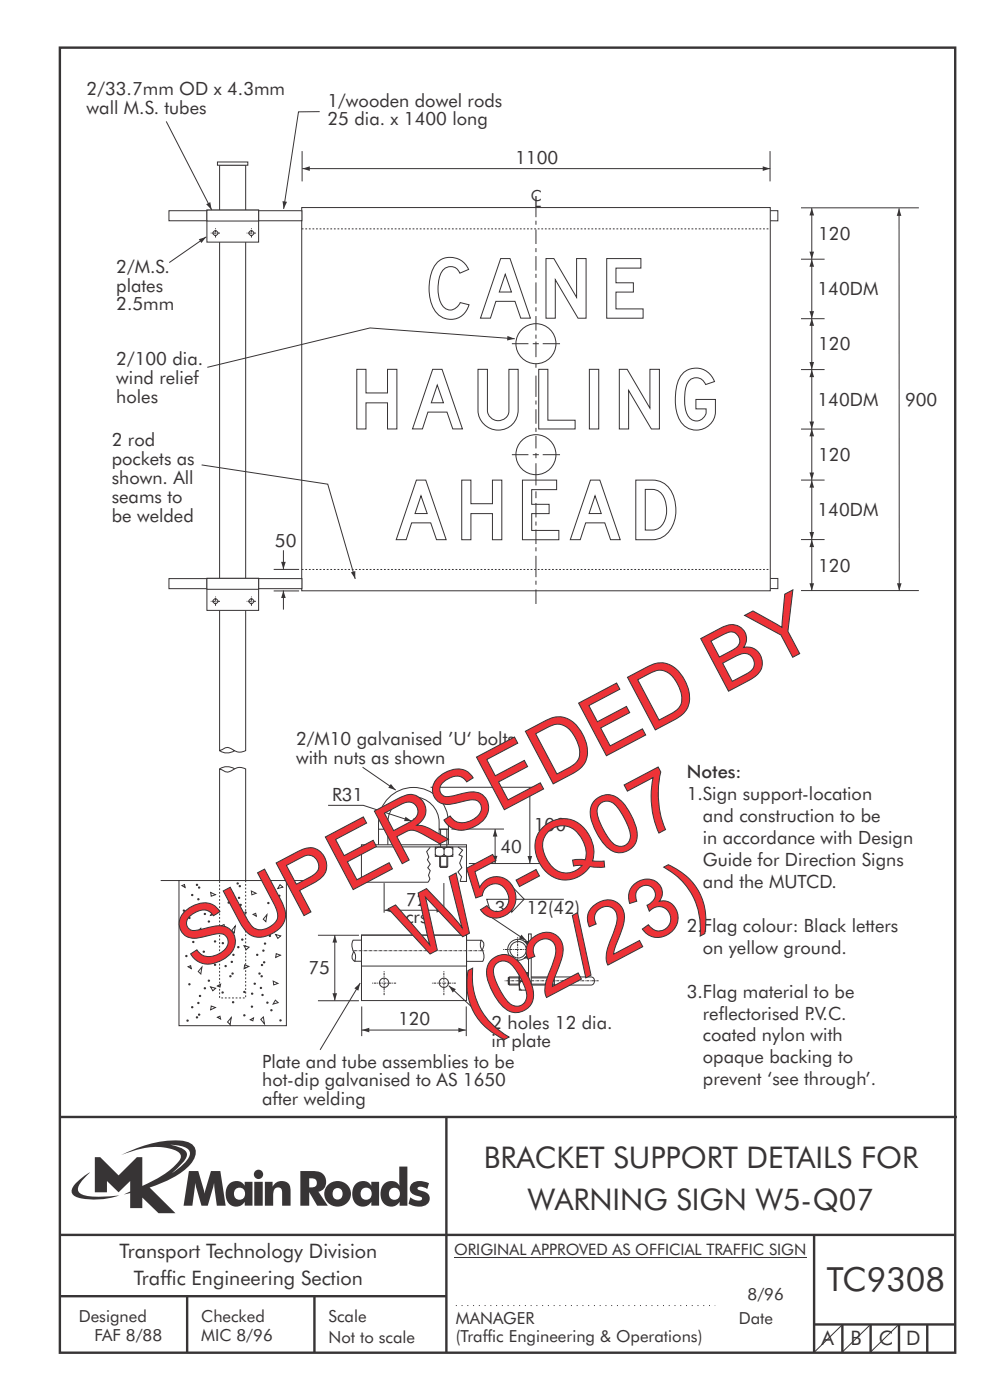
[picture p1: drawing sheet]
<svg xmlns="http://www.w3.org/2000/svg" width="210mm" height="297mm" viewBox="0 0 210 297" stroke-linecap="round" stroke-linejoin="round" font-family="sans-serif">
<g fill="none" stroke="#373435" stroke-width=".51">
<path d="M12.7 10.1h189.9v276.9h-189.9zM12.7 237h190.3M94.7 236.9v50.1M12.7 262h190M12.7 275h82M39.7 275v12M66.7 275v12M172.7 262v25M172.7 281h30M178.7 281v6M184.7 281v6M190.7 281v6"/>
<path d="M196.7 281v6"/>
</g>
<path d="M96.7 277h55" fill="none" stroke="#373435" stroke-width=".21" stroke-dasharray=".2 1" stroke-linecap="butt"/>
<path d="M46.6 35h5.5v124.3a2.62 2.62 0 0 1-3-.4 1.58 1.58 0 0 0-2.1 .2l-.4 .2zM64 44h99.4v81.3h-99.4zM163.4 44.7h1.6v2.2l-1.6-.1M163.4 122.7h1.6v2.2h-1.6M46.6 159.3a2.76 2.76 0 0 0 3.2 0M49.8 163.1a2.84 2.84 0 0 0-3.2 .1M52.1 186.9v-23.8a2.64 2.64 0 0 0-3 .4 1.6 1.6 0 0 1-2.1-.2l-.4-.2v23.8M178.6 281.2l-5.8 5.6M184.5 281.2l-5.7 5.6M190.5 281.2l-5.7 5.6" fill="none" stroke="#373435" stroke-width=".21"/>
<path d="M64 48.6h99.4M64 120.8h99.4M46.6 186.9v24.8h5.5v-24.8" fill="none" stroke="#373435" stroke-width=".21" stroke-dasharray=".4 .4" stroke-linecap="butt"/>
<g fill="#fefefe" stroke="#373435" stroke-width=".21">
<path d="M35.8 44.7h28.2v2.1h-28.2z" fill-rule="evenodd"/>
<path d="M35.8 122.8h28.2v2.1h-28.2z" fill-rule="evenodd"/>
<path d="M46.1 34.4h6.5v.7h-6.5z" fill-rule="evenodd"/>
<path d="M43.9 44.6h11v6.8h-11z" fill-rule="evenodd"/>
<path d="M43.9 122.7h11v6.8h-11z" fill-rule="evenodd"/>
<path d="M43.9 44.6h11v2.3h-11z" fill-rule="evenodd"/>
<path d="M43.9 122.7h11v2.3h-11z" fill-rule="evenodd"/>
</g>
<path d="M44.7 49.5h2M45.7 48.4v2M52.3 49.5h2M53.3 48.4v2M44.7 127.6h2M45.7 126.6v2M52.3 127.6h2M53.3 126.6v2" fill="none" stroke="#373435" stroke-width=".21" stroke-dasharray=".2 .2 .6 .2" stroke-linecap="butt"/>
<g fill="none" stroke="#373435" stroke-width=".21">
<path d="M172.2 114.5v10.8"/>
<circle cx="45.7" cy="49.5" r=".52"/>
<circle cx="53.3" cy="49.5" r=".52"/>
<circle cx="45.7" cy="127.6" r=".52"/>
<circle cx="53.3" cy="127.6" r=".52"/>
</g>
<g fill="#373435">
<path d="M171.7 123.7h1l-.5 1.6z"/>
<path d="M172.2 114.5l.5 1.6h-1z"/>
</g>
<path d="M172.2 101.9v12.6" fill="none" stroke="#373435" stroke-width=".21"/>
<g fill="#373435">
<path d="M171.7 112.9h1l-.5 1.6z"/>
<path d="M172.2 101.9l.5 1.6h-1z"/>
</g>
<path d="M172.2 91v10.9" fill="none" stroke="#373435" stroke-width=".21"/>
<g fill="#373435">
<path d="M171.7 100.3h1l-.5 1.5z"/>
<path d="M172.2 91l.5 1.6h-1z"/>
</g>
<path d="M172.2 78.4v12.6" fill="none" stroke="#373435" stroke-width=".21"/>
<g fill="#373435">
<path d="M171.7 89.4h1l-.5 1.6z"/>
<path d="M172.2 78.4l.5 1.6h-1z"/>
</g>
<path d="M172.2 67.5v10.9" fill="none" stroke="#373435" stroke-width=".21"/>
<g fill="#373435">
<path d="M171.7 76.8h1l-.5 1.6z"/>
<path d="M172.2 67.6l.5 1.5h-1z"/>
</g>
<path d="M172.2 55v12.6" fill="none" stroke="#373435" stroke-width=".21"/>
<g fill="#373435">
<path d="M171.7 66h1l-.5 1.6z"/>
<path d="M172.2 55l.5 1.6h-1z"/>
</g>
<path d="M172.2 44.1v10.9" fill="none" stroke="#373435" stroke-width=".21"/>
<g fill="#373435">
<path d="M171.7 53.4h1l-.5 1.6z"/>
<path d="M172.2 44.1l.5 1.6h-1z"/>
</g>
<path d="M64.1 35.8h99.3" fill="none" stroke="#373435" stroke-width=".21"/>
<g fill="#373435">
<path d="M161.8 35.3l1.6 .5-1.6 .5z"/>
<path d="M64.1 35.8l1.6-.5v1z"/>
</g>
<path d="M67.8 23.7h-4.5l-3.1 20.6" fill="none" stroke="#373435" stroke-width=".21"/>
<path d="M59.9 42.7l1 .1-.7 1.5z" fill="#373435"/>
<path d="M35.3 25.8l9.6 18.7" fill="none" stroke="#373435" stroke-width=".21"/>
<path d="M43.7 43.3l.9-.4 .3 1.6z" fill="#373435"/>
<path d="M43.8 50.2l-7.9 5.5" fill="none" stroke="#373435" stroke-width=".21"/>
<path d="M42.2 50.8l1.5-.5-1 1.3z" fill="#373435"/>
<path d="M109.2 71.9l-30.7-2.3-34.5 8.3" fill="none" stroke="#373435" stroke-width=".21"/>
<path d="M107.6 71.3l1.6 .6-1.6 .3z" fill="#373435"/>
<path d="M42.8 98.6l26.7 4.1 5.9 20.1" fill="none" stroke="#373435" stroke-width=".21"/>
<path d="M74.4 121.4l1-.2-.1 1.6z" fill="#373435"/>
<path d="M60.1 125.3v4" fill="none" stroke="#373435" stroke-width=".21"/>
<path d="M60.1 125.3l.5 1.6h-1z" fill="#373435"/>
<path d="M60.1 116.7v4.1" fill="none" stroke="#373435" stroke-width=".21"/>
<path d="M59.6 119.2h1l-.5 1.6z" fill="#373435"/>
<path d="M190.7 44.2l.1 81.1" fill="none" stroke="#373435" stroke-width=".21"/>
<g fill="#373435">
<path d="M190.3 123.7h.9l-.4 1.6z"/>
<path d="M190.7 44.2l.5 1.6h-1z"/>
</g>
<path d="M119.6 190.8h-16.4l1.3 4 7.2 4.8" fill="none" stroke="#373435" stroke-width=".21"/>
<path d="M110.6 198.3l1.1 1.3-1.6-.5z" fill="#373435"/>
<path d="M105 175.9v7.3" fill="none" stroke="#373435" stroke-width=".21"/>
<g fill="#373435">
<path d="M104.5 181.6h1l-.5 1.6z"/>
<path d="M105 175.9l.5 1.6h-1z"/>
</g>
<path d="M69.6 170.9h7.5l10.3 3.3" fill="none" stroke="#373435" stroke-width=".21"/>
<path d="M86 173.3l1.4 .9h-1.7z" fill="#373435"/>
<path d="M112.4 167v16.2" fill="none" stroke="#373435" stroke-width=".21"/>
<g fill="#373435">
<path d="M111.9 181.6h1l-.5 1.6z"/>
<path d="M112.4 167.1l.5 1.5h-1z"/>
</g>
<path d="M81.5 193.1h12.7" fill="none" stroke="#373435" stroke-width=".21"/>
<g fill="#373435">
<path d="M81.6 193.1l1.5-.5v1z"/>
<path d="M92.6 192.6l1.6 .5-1.6 .5z"/>
</g>
<path d="M71 198.4v13.9" fill="none" stroke="#373435" stroke-width=".21"/>
<g fill="#373435">
<path d="M70.5 210.7h1l-.5 1.6z"/>
<path d="M71 198.4l.5 1.6h-1z"/>
</g>
<g fill="none" stroke="#373435" stroke-width=".21">
<path d="M64.1 32.1v6.4M163.3 32.1v6.4M113.7 43.8v2.3M113.7 46.8v.9M113.7 48.7v3.1M113.7 52.6v.9M113.7 54.3v3.1M113.7 58.1v.8M113.7 59.9v4.5M169.9 55h5M169.9 44.1h25M108.6 72.9h3.5"/>
<path d="M113 72.9h1.3M113.7 65.2v.8M113.7 67.1v3M113.7 71v.8M113.7 72.5v3.3M113.7 77.2v.8M113.7 79.7v4.5M115.1 72.9h3.7M169.9 78.4h5M169.9 67.6h5M108.6 96.5h3.5M113 96.5h1.3"/>
<path d="M113.7 85v.8M113.7 86.8v3.1M113.7 90.8v.8M113.7 92.5v2.6M113.7 96.1v1.1M113.7 98.3v4.7M115.1 96.5h3.7M169.9 91h5M113.7 104.3v1.4M113.7 106.7v3.1M113.7 110.7v.8M113.7 112.4v3"/>
<path d="M113.7 116.1v.9M113.7 117.9v4.6M169.9 114.5h5M169.9 101.9h5M113.7 123.2v.9M113.7 125.1v3M169.9 125.3h25M76.7 179.7h22.3M80.3 179.2v-4.7a7.4 7.4 0 0 1 7.4-7.4 7.4 7.4 0 0 1 7.4 7.4v4.7M80.3 175.9h1.9M82.3 179.2v-4.7a5.4 5.4 0 0 1 5.4-5.4 5.4 5.4 0 0 1 5.4 5.4v4.7M91.3 167h23.2"/>
<path d="M93.2 175.9h1.9M97.1 179.7l1 .7-.7 1 .7 .3-.6 1.4 .5 1-.9 .9 .8 1-.3 1h1.4v-7.8h-22.3v8h14.1l.4-.7-.3-.8 .4-1-.6-.6 .6-.8-.6-.9 .3-.6-.5-1.1 .8-.9M34.1 186.8h30.6M38 186.8v30.8h22.8v-30.7M38.6 187.9l.5-.2 .2 .6zM38.9 193.1h.2v.2h-.2zM39.9 198.5l.7-.4-.2 .6zM40.1 194.7h.2v.2h-.2zM40.7 189.8h.2v.2h-.2zM40.9 199.8h.2v.1h-.2zM41.7 187.6h.2v.2h-.2zM42 190.7h.2v.2h-.2z"/>
<path d="M42.1 197.5l.5-.6 .2 1.5zM42.1 188.2h.2v.2h-.2zM42.3 192.2h.2v.2h-.2zM43.4 193.8h.2v.2h-.2zM44.2 195.4h.2v.2h-.2zM44.7 189.3l1 .5-.9 .3zM45.1 193.4l.6 .5-1 .3zM45.5 199.6h.2v.2h-.2zM47 196.4l.5-.2 .2 .6zM48.4 191.4h.2v.2h-.2zM49.3 189.5h.2v.2h-.2zM49.9 196.5l-.2 1.4-.6-.5z"/>
<path d="M50.3 187.3h.2v.2h-.2zM50.6 190.4h.2v.2h-.2zM50.8 187.9h.2v.2h-.2zM51 191.9h.2v.2h-.2zM51.3 199.3h.2v.1h-.2zM52 193.5h.2v.2h-.2zM53.3 189l1 .5-.9 .3zM53.7 194l.5-.2 .2 .6zM53.9 197.6h.2v.2h-.2zM56.4 188h.2v.2h-.2zM56.6 194.1l-.2 1.4-.6-.5zM56.8 191.5h.2v.2h-.2z"/>
<path d="M57.1 198.5h.3v.2h-.3zM58 196.9h.2v.2h-.2zM58.5 198.3l1 .3-.6 .5zM58.9 193.1h.2v.2h-.2zM59.1 190h.3v.1h-.3zM59.4 187.7l.6 .5-1.1 .3zM76.7 198.4h22.3v6.6h-22.3zM76.7 198.4h22.3v13.9h-22.3zM81.5 187.4v6.2M94.2 187.4v6.2M39.4 202.7h.2v.2h-.2zM39.7 216.4h.2v.2h-.2z"/>
<path d="M39.9 205.1l.5-.2 .2 .6zM40.1 208.7h.2v.2h-.2zM40.7 213.6h.2v.2h-.2zM41.7 215.8h.2v.1h-.2zM42 212.7h.2v.2h-.2zM42.1 215.2h.2v.2h-.2zM42.3 211.2h.2v.2h-.2zM42.8 205.2l-.2 1.4-.5-.5zM43.1 201.8h.2v.2h-.2zM43.4 209.6h.2v.2h-.2zM44.2 208h.2v.2h-.2zM44.7 209.4l1 .3-.6 .5z"/>
<path d="M44.8 213.4l.9 .4-1 .4zM45.5 204.6h.2v.2h-.2zM46.1 209.2l.7-.4-.1 .6zM46.1 215.8l.6-.2 .1 .6zM47.1 210.5h.2v.2h-.2zM47.2 200h.2v.2h-.2zM47.8 204.9h.2v.2h-.2zM48.8 207h.2v.2h-.2zM49 215.9l-.2 1.5-.5-.6zM49.1 204h.2v.2h-.2zM49.2 206.5h.2v.1h-.2zM49.3 212.5h.3v.2h-.3z"/>
<path d="M49.4 202.5h.2v.2h-.2zM50.4 200.9h.3v.1h-.3zM51.7 210.4h.2v.1h-.2zM51.7 215.3h.2v.2h-.2zM51.8 200.7l1 .3-.6 .5zM51.9 204.7l.9 .3-1 .5zM53.1 216.4l.7-.4-.2 .6zM53.3 213.5h.2v.2h-.2zM53.4 210.7h.2v.2h-.2zM53.9 208.6h.2v.2h-.2zM54.5 202.5h.2v.2h-.2zM54.9 206.5h.3v.1h-.3z"/>
<path d="M55.2 209.5h.3v.2h-.3zM55.3 216.3l.6-.5 .2 1.4zM55.4 207h.2v.2h-.2zM55.5 204.6h.2v.2h-.2zM55.6 211h.2v.2h-.2zM55.8 201.6h.2v.2h-.2zM55.9 204.1h.2v.2h-.2zM56.1 200.1h.2v.2h-.2zM56.6 212.6h.2v.2h-.2zM57.5 214.2h.2v.2h-.2zM58 208.2l1 .4-.9 .4zM58.4 212.2l.6 .5-1.1 .3z"/>
<path d="M58.6 202.3l.9 .4-1 .4zM59.4 216.4h.2v.2h-.2zM76.7 213.5v6.3M76.7 218.5h22.1M98.9 213.5v6.3"/>
<circle cx="81.5" cy="208.5" r=".99"/>
<circle cx="94.2" cy="208.5" r=".99"/>
</g>
<path d="M87 174.4h1.6M87.8 173.6v1.6M74.8 201.7h28M79 208.6h5M81.5 206.1v5M91.6 208.6h5.1M94.2 206.1v5M107.1 208.1h19.9" fill="none" stroke="#373435" stroke-width=".21" stroke-dasharray=".2 .2 .6 .2" stroke-linecap="butt"/>
<g fill="#373435">
<path d="M76.8 218.5l1.5-.4v.9z"/>
<path d="M97.2 218.1l1.6 .4-1.6 .5z"/>
</g>
<path d="M76.4 208.6l-8.5 14.1" fill="none" stroke="#373435" stroke-width=".21"/>
<path d="M75.2 209.7l1.2-1.1-.4 1.6z" fill="#373435"/>
<path d="M76.9 162.8l7.1 4.8" fill="none" stroke="#373435" stroke-width=".21"/>
<path d="M82.9 166.3l1 1.3-1.5-.5z" fill="#373435"/>
<path d="M95.2 209.1l8.7 8.1" fill="none" stroke="#373435" stroke-width=".21"/>
<path d="M95.2 209.2l1.5 .7-.7 .7z" fill="#373435"/>
<g fill="none" stroke="#373435" stroke-width=".21">
<path d="M58.1 120.8h5.3M58.1 125.4h5.3M93.5 175.9h1.3v8.1h-1.3zM95.8 175.9h11.1M67.4 198.4h8.7M76.7 199.5h-1.8a2.5 2.5 0 0 0 .4 2.7 2.16 2.16 0 0 1-.1 1.7h1.5M93.3 181.7h1.7v2.1l-.2 .2h-1.4l-.1-.2zM93.3 183.8h1.7M99 199.5h3.1a1.98 1.98 0 0 0 .3 2.1 2.59 2.59 0 0 1 0 2.4h-3.4M99.5 183.2h15M102.1 199.5a1.29 1.29 0 0 1 .2 2.1M108.6 188l2.6 2.8-2.6 2.7z"/>
<path d="M112.1 198.1h.6v13.9h-.6zM67.4 212.3h8.7M75.1 201.9a1.39 1.39 0 0 0 .2 2.1M107.8 207.4l.3-.1h2v1.7h-2l-.3-.2zM107.8 207.5h2.3v1.3h-2.3zM108.1 207.3v1.7M110.2 206.3h1.9v3.8h-1.9zM110.2 208.2h1.9M112.6 207.3h12.8a.87 .87 0 0 1 .7 .8 .87 .87 0 0 1-.7 .9h-12.8M112.7 208.8h4.9M112.7 207.5h4.9M117.6 207.3v1.7"/>
<path d="M96.3 266.7h74.7"/>
<circle cx="113.7" cy="72.9" r="4.2"/>
<circle cx="113.7" cy="96.5" r="4.2"/>
<circle cx="109.9" cy="201.5" r="1.74"/>
<circle cx="109.9" cy="201.5" r="2.23"/>
</g>
<path d="M109.8 198.8v5.5M106.7 201.4h6.4" fill="none" stroke="#373435" stroke-width=".21" stroke-dasharray=".2 .2 .6 .2" stroke-linecap="butt"/>
<g fill="#373435" stroke="#373435" stroke-width=".21">
<path d="M111.3 199.7h.8v1z" fill-rule="evenodd"/>
<path d="M112 202.2l.1 1.1h-.8z" fill-rule="evenodd"/>
</g>
<path d="M36.1 242.9a5.8 5.8 0 0 1 3.9 1 1.58 1.58 0 0 1-.2 2.1l-1.1 1.2-2.3 1.7 .9-.8a6.5 6.5 0 0 0 2.4-3.2 2.43 2.43 0 0 0-2.3-1.7zM20.1 245.5v7.5h2.6v-2.4l2.5 2.4 2.4-2.4v2.2l-1.3 .6 1.3-.3v3.2h2.6v-2.2l3.4 3.3h3.6l-5.5-5.4a20.1 20.1 0 0 0 8.7-5 3.1 3.1 0 0 0 .8-3.8 3.8 3.8 0 0 0-3.1-1.2 25.1 25.1 0 0 0-12.4 3.1 16.1 16.1 0 0 1 11.1-1.2 1.56 1.56 0 0 1 1.5 2 17.9 17.9 0 0 1-8.1 5.7v-6.1h-1.2l-3.8 3.9-3.9-3.9zM16.2 250.9a1.82 1.82 0 0 0-.6 2.7 9.9 9.9 0 0 0 5.8 .9l1.9-.3 2-.6a22.2 22.2 0 0 1-7.7-.1 1.33 1.33 0 0 1-.8-2.2l1-1.2 1.3-1.4-1.4 .9zM65.6 250a1.13 1.13 0 0 1 1.2 .2 1.13 1.13 0 0 1 .4 1.2 1.26 1.26 0 0 1-1.6 .5zM63.7 248.5v7.3h1.9v-2.9l1.7 2.9h2.2l-2-3a2.25 2.25 0 0 0 1.6-2.6 2.25 2.25 0 0 0-2.6-1.7zM68.9 253.3a2.8 2.8 0 0 0 5.6 0 2.8 2.8 0 0 0-5.6 0zM71 252.3a1.15 1.15 0 0 1 1.7 1 1.15 1.15 0 0 1-1.7 1 1.46 1.46 0 0 1 0-2zM75.5 251.1a3.2 3.2 0 0 0 .4 4.7 2.13 2.13 0 0 0 2.9-.8v.8h1.6v-5.1h-1.6v.9a2.07 2.07 0 0 0-3.3-.5zM76.9 252.2a1.23 1.23 0 0 1 1.7 .3 1.23 1.23 0 0 1-.2 1.7 1.23 1.23 0 0 1-1.7-.1 1.55 1.55 0 0 1 .2-1.9zM84.7 247.5l.1 4.1a2.16 2.16 0 0 0-2.4-1 2.16 2.16 0 0 0-1.6 2 2.52 2.52 0 0 0 2.7 3.4 2.11 2.11 0 0 0 1.3-1v.8h1.6v-8.3zM82.9 252.2a1.24 1.24 0 0 1 1.9 1.1 1.24 1.24 0 0 1-1.9 1 1.47 1.47 0 0 1 0-2.1zM87.5 251a1.52 1.52 0 0 0-.5 1.7 1.52 1.52 0 0 0 1.5 1 .82 .82 0 0 1 1 .8 2.07 2.07 0 0 1-2.5-.5l-.3 1.4a3.8 3.8 0 0 0 3.9 .1 1.56 1.56 0 0 0 .5-1.7 1.56 1.56 0 0 0-1.4-1.1 1.25 1.25 0 0 1-1.1-.6 1.21 1.21 0 0 1 1.7-.1l.3 .3 .4-1.3a3.7 3.7 0 0 0-3.5 0zM40.1 248.5l-1.2 7.3h1.9l.6-4.8 1.3 4.8h1.4l1.3-4.8 .6 4.8h1.9l-1.2-7.3h-1.9l-1.4 4.7-1.3-4.7zM48.7 251.1a3.2 3.2 0 0 0 .4 4.7 2.13 2.13 0 0 0 2.8-.8v.8h1.7v-5.1h-1.7v.9a2.07 2.07 0 0 0-3.2-.5zM50.1 252.2a1.23 1.23 0 0 1 1.6 .3 1.23 1.23 0 0 1-.2 1.7 1.23 1.23 0 0 1-1.7-.1 1.55 1.55 0 0 1 .3-1.9zM53.9 250.7v5.1h1.8v-5.1zM53.8 249.2a1 1 0 0 0 2 0 1 1 0 0 0-2 0zM56.2 250.7v5.1h1.7a5.4 5.4 0 0 1 .4-3.6 .91 .91 0 0 1 1.1-.2 .91 .91 0 0 1 .4 1.1v2.7h1.8v-2.9a2 2 0 0 0-1.3-2.3 2 2 0 0 0-2.5 1.2v-1.1z" fill-rule="evenodd" fill="#373435"/>
<path d="M110.7 206.4a1.1 1.1 0 0 0 0 1.8 1.1 1.1 0 0 0 0 1.9M111.6 206.4a1.1 1.1 0 0 1 0 1.8M111.6 208.2a1.1 1.1 0 0 1 0 1.9" fill="none" stroke="#373435" stroke-width=".21"/>
<path d="M92.3 179.7h3.8v2h-3.8z" fill-rule="evenodd" fill="#fefefe" stroke="#373435" stroke-width=".21"/>
<path d="M94.2 179.7v2M92.3 180.2a1.1 1.1 0 0 1 1.9 .1 1.1 1.1 0 0 1 1.9 0M96.1 181.2a1.1 1.1 0 0 1-1.9 0 1.1 1.1 0 0 1-1.9 0" fill="none" stroke="#373435" stroke-width=".21"/>
<g font-size="17.6" fill="#ed3237">
<text x="41.6" y="206.3" transform="rotate(-28 41.6 206.3)">SUPERSEDED BY</text>
<text x="88.1" y="204.1" transform="rotate(-28 88.1 204.1)">W5-Q07</text>
<text x="101.6" y="219.2" transform="rotate(-28 101.6 219.2)">(02/23)</text>
</g>
<g font-size="12.7" fill="#373435">
<text x="91" y="67.5">CA</text>
<text x="115.8" y="67.5">NE</text>
<text x="75.7" y="91">HAULING</text>
<text x="84" y="114.5">AHEAD</text>
</g>
<text font-size="7.1" fill="#373435" x="175.4" y="274">TC9308</text>
<g font-size="6.3" fill="#373435">
<text x="102.6" y="247.7">BRACKET SUPPORT DETAILS FOR</text>
<text x="112" y="256.8">WARNING SIGN W5-Q07</text>
</g>
<g font-size="4.2" fill="#373435">
<text x="25.4" y="267">Transport Technology Division</text>
<text x="28.4" y="272.6">Traffic Engineering Section</text>
<text x="174.3" y="285.4">A</text>
<text x="180.4" y="285.4">B</text>
<text x="186.4" y="285.4">C</text>
<text x="192.2" y="285.4">D</text>
</g>
<g font-size="3.9" fill="#373435">
<text x="18.4" y="20.2">2/33.7mm OD x 4.3mm</text>
<text x="69.5" y="22.6">1/wooden dowel rods</text>
<text x="18.4" y="24.2">wall M.S. tubes</text>
<text x="69.5" y="26.6">25 dia. x 1400 long</text>
<text x="109.3" y="34.9">1100</text>
<text x="173.5" y="50.9">120</text>
<text x="24.7" y="57.9">2/M.S.</text>
<text x="24.7" y="61.9">plates</text>
<text x="24.7" y="65.9">2.5mm</text>
<text x="173.4" y="62.7">140DM</text>
<text x="24.7" y="77.4">2/100 dia.</text>
<text x="173.5" y="74.3">120</text>
<text x="24.7" y="81.4">wind relief</text>
<text x="24.7" y="85.4">holes</text>
<text x="173.4" y="86.1">140DM</text>
<text x="192" y="86.1">900</text>
<text x="23.7" y="94.6">2 rod</text>
<text x="23.7" y="98.6">pockets as</text>
<text x="173.5" y="97.8">120</text>
<text x="23.7" y="102.6">shown. All</text>
<text x="23.7" y="106.7">seams to</text>
<text x="23.7" y="110.7">be welded</text>
<text x="173.4" y="109.6">140DM</text>
<text x="58.3" y="116">50</text>
<text x="173.5" y="121.3">120</text>
<text x="62.8" y="158.1">2/M10 galvanised ’U‘ bolts</text>
<text x="62.8" y="162.1">with nuts as shown</text>
<text x="145.7" y="165.1">Notes:</text>
<text x="70.4" y="170">R31</text>
<text x="145.7" y="169.8">1.Sign support-location</text>
<text x="113.2" y="176.4">100</text>
<text x="149.1" y="174.4">and construction to be</text>
<text x="149.1" y="179.1">in accordance with Design</text>
<text x="106.1" y="180.9">40</text>
<text x="149.1" y="183.8">Guide for Direction Signs</text>
<text x="149.1" y="188.4">and the MUTCD.</text>
<text x="86" y="195.8">crs</text>
<text x="86.1" y="192.2">72</text>
<text x="105" y="193.9">3</text>
<text x="111.7" y="193.9">12(42)</text>
<text x="145.7" y="197.7">2.Flag colour: Black letters</text>
<text x="149.1" y="202.4">on yellow ground.</text>
<text x="65.4" y="206.7">75</text>
<text x="145.7" y="211.7">3.Flag material to be</text>
<text x="84.4" y="217.5">120</text>
<text x="104.2" y="218.2">2 holes 12 dia.</text>
<text x="149.1" y="221">coated nylon with</text>
<text x="149.1" y="216.3">reflectorised P.V.C.</text>
<text x="55.6" y="226.5">Plate and tube assemblies to be</text>
<text x="104.2" y="222.2">in plate</text>
<text x="149.1" y="225.6">opaque backing to</text>
<text x="55.6" y="230.4">hot-dip galvanised to AS 1650</text>
<text x="149.1" y="230.3">prevent ‘see through’.</text>
<text x="55.6" y="234.4">after welding</text>
</g>
<g font-size="3.5" fill="#373435">
<text x="158.6" y="275.9">8/96</text>
<text x="16.7" y="280.4">Designed</text>
<text x="42.7" y="280.4">Checked</text>
<text x="69.7" y="280.4">Scale</text>
<text x="96.7" y="281">MANAGER</text>
<text x="156.7" y="281">Date</text>
<text x="20.1" y="284.5">FAF 8/88</text>
<text x="42.7" y="284.5">MIC 8/96</text>
<text x="69.7" y="285">Not to scale</text>
<text x="96.7" y="284.7">(Traffic Engineering &amp; Operations)</text>
</g>
<text font-size="3.4" fill="#373435" x="96.3" y="266.3">ORIGINAL APPROVED AS OFFICIAL TRAFFIC SIGN</text>
<g font-size="3.3" fill="#373435">
<text x="112.6" y="42.6">C</text>
<text x="113.3" y="43.8">L</text>
</g>
</svg>
